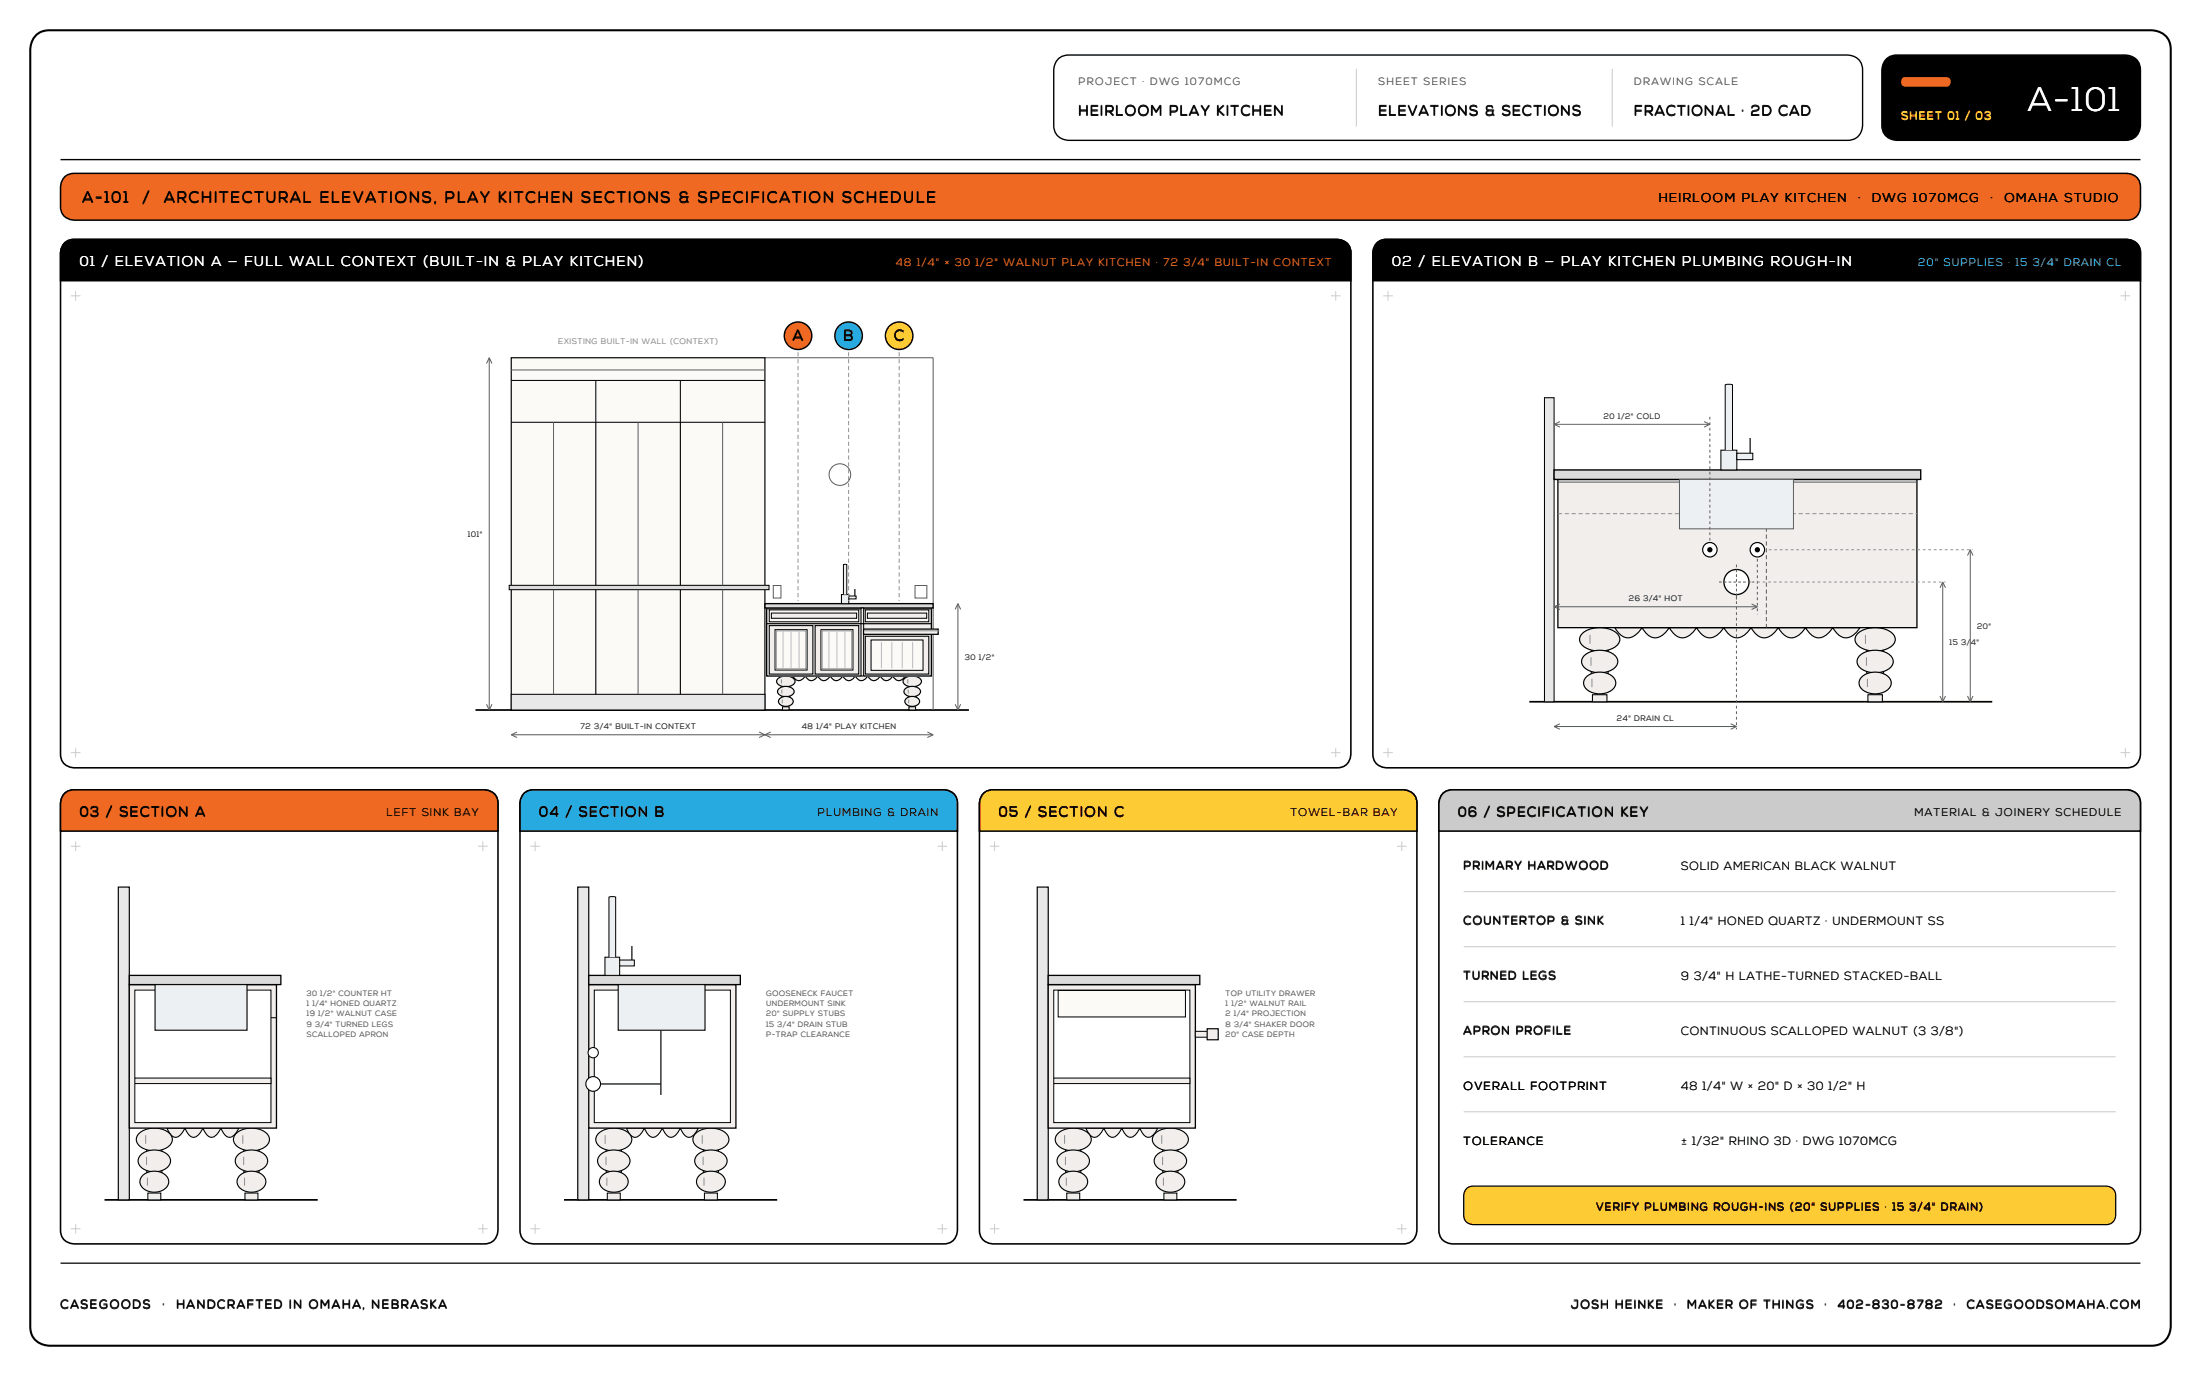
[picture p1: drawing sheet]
<svg xmlns="http://www.w3.org/2000/svg" width="564mm" height="353mm" viewBox="0 0 564 353" stroke-linecap="round" stroke-linejoin="round" font-family="sans-serif">
<path d="M9.5 8.8l.8-.5 1.1-.4 1.3-.1h539a4.8 4.8 0 0 1 5 4.9v327.4a4.8 4.8 0 0 1-5 4.9h-539a4.8 4.8 0 0 1-4.9-4.9v-327.4l.1-1.1a5.1 5.1 0 0 1 1.6-2.8z" fill="#fff" stroke="#000" stroke-width=".53"/>
<path d="M271.4 15.1l1.6-.9 1.1-.1h199.7a3.8 3.8 0 0 1 3.9 3.9v14.1a3.8 3.8 0 0 1-3.9 3.9h-199.7a3.8 3.8 0 0 1-3.9-3.9l.1-14.6a4.3 4.3 0 0 1 1.1-2.4z" fill="#fff" stroke="#000" stroke-width=".35"/>
<path d="M347.8 17.6v14.9M413.5 17.6v14.9" fill="none" stroke="#cbcbcb" stroke-width=".26"/>
<path d="M483.7 15.1l1.6-.9 1.2-.1h58.5a3.8 3.8 0 0 1 3.9 3.9v14.1a3.8 3.8 0 0 1-3.9 3.9h-58.5a3.8 3.8 0 0 1-3.9-3.9v-14.6a4.3 4.3 0 0 1 1.1-2.4z" fill="#000" stroke="#000" stroke-width=".35"/>
<path d="M487.8 20.1l.8-.3h10.6a1.25 1.25 0 0 1 1.1 1.2 1.25 1.25 0 0 1-1.1 1.2h-10.6a1.25 1.25 0 0 1-1.1-.8 1.25 1.25 0 0 1 .3-1.3z" fill="#ef6922"/>
<path d="M15.5 40.9h533.4" fill="none" stroke="#000" stroke-width=".35"/>
<path d="M16.4 45.6l.6-.6 .9-.4 1.1-.2h526.4a3.5 3.5 0 0 1 3.5 3.6v4.9a3.5 3.5 0 0 1-3.5 3.5h-526.4a3.5 3.5 0 0 1-3.5-3.5v-5.1l.2-.9z" fill="#ef6922" stroke="#000" stroke-width=".39"/>
<path d="M15.5 323.9h533.4" fill="none" stroke="#000" stroke-width=".32"/>
<path d="M16.4 62.5l.6-.6 .9-.4 1.1-.1h323.9a3.5 3.5 0 0 1 3.5 3.5v128.4a3.5 3.5 0 0 1-3.5 3.5h-323.9a3.5 3.5 0 0 1-3.5-3.5v-128.4l.2-1.1z" fill="#fff" stroke="#000" stroke-width=".41"/>
<path d="M16.4 62.5l.6-.6 .9-.4 1.1-.1h323.9a3.5 3.5 0 0 1 3.5 3.5v7.1h-330.9v-7.2l.2-1z" fill="#000" stroke="#000" stroke-width=".41"/>
<path d="M18.2 75.8h2.4M19.4 74.6v2.5M341.3 75.8h2.5M342.5 74.6v2.5M18.2 193h2.4M19.4 191.7v2.5M341.3 193h2.5M342.5 191.7v2.5" fill="none" stroke="#cbcbcb" stroke-width=".26"/>
<path d="M352.9 62.5l.7-.6 .8-.4 1.2-.1h189.8a3.5 3.5 0 0 1 3.5 3.5v128.4a3.5 3.5 0 0 1-3.5 3.5h-189.8a3.5 3.5 0 0 1-3.5-3.5v-128.4l.2-1.1z" fill="#fff" stroke="#000" stroke-width=".41"/>
<path d="M352.9 62.5l.7-.6 .8-.4 1.2-.1h189.8a3.5 3.5 0 0 1 3.5 3.5v7.1h-196.8v-7.2l.2-1z" fill="#000" stroke="#000" stroke-width=".41"/>
<path d="M354.7 75.8h2.5M356 74.6v2.5M543.8 75.8h2.5M545 74.6v2.5M354.7 193h2.5M356 191.7v2.5M543.8 193h2.5M545 191.7v2.5" fill="none" stroke="#cbcbcb" stroke-width=".26"/>
<path d="M16.4 203.6l.6-.6 .9-.4 1.1-.1h105.2a3.5 3.5 0 0 1 3.5 3.5v109.4a3.5 3.5 0 0 1-3.5 3.5h-105.2a3.5 3.5 0 0 1-3.5-3.5v-109.4l.2-1.1z" fill="#fff" stroke="#000" stroke-width=".41"/>
<path d="M16.4 203.6l.6-.6 .9-.4 1.1-.1h105.2a3.5 3.5 0 0 1 3.5 3.5v7.1h-112.2v-7.2l.2-1z" fill="#ef6922" stroke="#000" stroke-width=".41"/>
<path d="M18.2 217h2.4M19.4 215.7v2.5M122.6 217h2.5M123.8 215.7v2.5M18.2 315h2.4M19.4 313.8v2.5M122.6 315h2.5M123.8 313.8v2.5" fill="none" stroke="#cbcbcb" stroke-width=".26"/>
<path d="M134.2 203.6l.6-.6 .9-.4 1.2-.1h105.1a3.5 3.5 0 0 1 3.5 3.5v109.4a3.5 3.5 0 0 1-3.5 3.5h-105.1a3.5 3.5 0 0 1-3.6-3.5v-109.4l.2-1.1z" fill="#fff" stroke="#000" stroke-width=".41"/>
<path d="M134.2 203.6l.6-.6 .9-.4 1.2-.1h105.1a3.5 3.5 0 0 1 3.5 3.5v7.1h-112.2l.1-7.2 .1-1z" fill="#27aae0" stroke="#000" stroke-width=".41"/>
<path d="M136 217h2.5M137.2 215.7v2.5M240.4 217h2.5M241.7 215.7v2.5M136 315h2.5M137.2 313.8v2.5M240.4 315h2.5M241.7 313.8v2.5" fill="none" stroke="#cbcbcb" stroke-width=".26"/>
<path d="M252 203.6l.7-.6 .8-.4 1.2-.1h105.1a3.5 3.5 0 0 1 3.6 3.5v109.4a3.5 3.5 0 0 1-3.6 3.5h-105.1a3.5 3.5 0 0 1-3.5-3.5v-109.4l.2-1.1z" fill="#fff" stroke="#000" stroke-width=".41"/>
<path d="M252 203.6l.7-.6 .8-.4 1.2-.1h105.1a3.5 3.5 0 0 1 3.6 3.5v7.1h-112.2v-7.2l.2-1z" fill="#fdcb33" stroke="#000" stroke-width=".41"/>
<path d="M253.8 217h2.5M255.1 215.7v2.5M358.2 217h2.5M359.5 215.7v2.5M253.8 315h2.5M255.1 313.8v2.5M358.2 315h2.5M359.5 313.8v2.5" fill="none" stroke="#cbcbcb" stroke-width=".26"/>
<path d="M121.9 182h126.6" fill="none" stroke="#000" stroke-width=".44"/>
<path d="M131.1 91.7h108.2v90.3" fill="none" stroke="#5c5c5c" stroke-width=".26"/>
<path d="M131.1 91.7h65.1v90.3h-65.1z" fill="#fbfaf7"/>
<path d="M131.1 91.7h65.1v90.3h-65.1z" fill="none" stroke="#000" stroke-width=".3"/>
<path d="M131.1 178h65.1v4h-65.1z" fill="#e8e8e8"/>
<path d="M131.1 178h65.1v4h-65.1z" fill="none" stroke="#000" stroke-width=".26"/>
<path d="M130.6 150.1h66.6v1.1h-66.6z" fill="#dbdbdb"/>
<path d="M131.1 97.5h65.1M152.8 97.5v10.8M174.5 97.5v10.8M131.1 108.3h65.1M130.6 150.1h66.6v1.1h-66.6z" fill="none" stroke="#000" stroke-width=".26"/>
<path d="M131.1 94.9h65.1M142 108.3v41.8M163.6 108.3v41.8M185.3 108.3v41.8M142 151.2v26.8M163.6 151.2v26.8M185.3 151.2v26.8" fill="none" stroke="#5c5c5c" stroke-width=".26"/>
<path d="M152.8 108.3v41.8M174.5 108.3v41.8M152.8 151.2v26.8M174.5 151.2v26.8" fill="none" stroke="#000" stroke-width=".28"/>
<path d="M203.3 173.3h28.9a1.71 1.71 0 0 1-1.6 1.1 1.71 1.71 0 0 1-1.6-1.1 1.71 1.71 0 0 1-1.6 1.1 1.71 1.71 0 0 1-1.7-1.1 1.71 1.71 0 0 1-1.6 1.1 1.71 1.71 0 0 1-1.6-1.1 1.71 1.71 0 0 1-1.6 1.1 1.71 1.71 0 0 1-1.6-1.1 1.71 1.71 0 0 1-1.6 1.1 1.71 1.71 0 0 1-1.6-1.1 1.71 1.71 0 0 1-1.6 1.1 1.71 1.71 0 0 1-1.6-1.1 1.71 1.71 0 0 1-1.6 1.1 1.71 1.71 0 0 1-1.6-1.1 1.71 1.71 0 0 1-1.6 1.1 1.71 1.71 0 0 1-1.6-1.1 1.7 1.7 0 0 1-1.6 1.1 1.7 1.7 0 0 1-1.6-1.1z" fill="#f1eeeb" stroke="#000" stroke-width=".29"/>
<path d="M200.7 181.2h1.7v.8h-1.7z" fill="#f1eeeb"/>
<path d="M200.7 181.2h1.7v.8h-1.7z" fill="none" stroke="#000" stroke-width=".27"/>
<path d="M200.5 175.8h2v.4h-2z" fill="#cbcbcb"/>
<path d="M200.5 175.8h2v.4h-2z" fill="none" stroke="#000" stroke-width=".26"/>
<path d="M200.5 178.3h2v.5h-2z" fill="#cbcbcb"/>
<path d="M200.5 178.3h2v.5h-2z" fill="none" stroke="#000" stroke-width=".26"/>
<path d="M199.5 174a3.2 3.2 0 0 1 4.3 .3 1.48 1.48 0 0 1-1.6 1.7 2.5 2.5 0 0 1-3-1.3z" fill="#f1eeeb" stroke="#000" stroke-width=".3"/>
<path d="M200.4 174.2v1" fill="none" stroke="#8f8f8f" stroke-width=".26"/>
<path d="M199.7 176.6a2.77 2.77 0 0 1 3.9 .3 1.39 1.39 0 0 1-1.5 1.7h-.6a1.67 1.67 0 0 1-2-1.7z" fill="#f1eeeb" stroke="#000" stroke-width=".3"/>
<path d="M200.5 176.8v1" fill="none" stroke="#8f8f8f" stroke-width=".26"/>
<path d="M200 179.1a2.13 2.13 0 0 1 3.4 .7 2.04 2.04 0 0 1-1.9 1.3 2.04 2.04 0 0 1-1.9-1.3z" fill="#f1eeeb" stroke="#000" stroke-width=".3"/>
<path d="M200.6 179.3v1" fill="none" stroke="#8f8f8f" stroke-width=".26"/>
<path d="M233.1 181.2h1.7v.8h-1.7z" fill="#f1eeeb"/>
<path d="M233.1 181.2h1.7v.8h-1.7z" fill="none" stroke="#000" stroke-width=".27"/>
<path d="M232.9 175.8h2v.4h-2z" fill="#cbcbcb"/>
<path d="M232.9 175.8h2v.4h-2z" fill="none" stroke="#000" stroke-width=".26"/>
<path d="M232.9 178.3h2v.5h-2z" fill="#cbcbcb"/>
<path d="M232.9 178.3h2v.5h-2z" fill="none" stroke="#000" stroke-width=".26"/>
<path d="M231.9 174a3.2 3.2 0 0 1 4.3 .3 1.48 1.48 0 0 1-1.6 1.7 2.5 2.5 0 0 1-3-1.3z" fill="#f1eeeb" stroke="#000" stroke-width=".3"/>
<path d="M232.8 174.2v1" fill="none" stroke="#8f8f8f" stroke-width=".26"/>
<path d="M232.1 176.6a2.77 2.77 0 0 1 3.9 .3 1.39 1.39 0 0 1-1.5 1.7h-.6a1.67 1.67 0 0 1-2-1.7z" fill="#f1eeeb" stroke="#000" stroke-width=".3"/>
<path d="M232.9 176.8v1" fill="none" stroke="#8f8f8f" stroke-width=".26"/>
<path d="M232.4 179.1a2.13 2.13 0 0 1 3.4 .7 2.04 2.04 0 0 1-1.9 1.3 2.04 2.04 0 0 1-1.9-1.3z" fill="#f1eeeb" stroke="#000" stroke-width=".3"/>
<path d="M233 179.3v1" fill="none" stroke="#8f8f8f" stroke-width=".26"/>
<path d="M196.6 155.9h42.3v17.4h-42.3z" fill="#f1eeeb"/>
<path d="M196.6 155.9h42.3v17.4h-42.3z" fill="none" stroke="#000" stroke-width=".34"/>
<path d="M196.2 154.8h43.1v1.1h-43.1z" fill="#dbdbdb"/>
<path d="M196.2 154.8h43.1v1.1h-43.1z" fill="none" stroke="#000" stroke-width=".35"/>
<path d="M196.6 156.2h42.3" fill="none" stroke="#5c5c5c" stroke-width=".26"/>
<path d="M220.8 155.9h.7v17.4h-.7z" fill="#f1eeeb"/>
<path d="M220.8 155.9h.7v17.4h-.7z" fill="none" stroke="#000" stroke-width=".26"/>
<path d="M196.6 159.9h42.3" fill="none" stroke="#000" stroke-width=".3"/>
<path d="M197.3 156.4h22.9v3h-22.9z" fill="#fbfaf7"/>
<path d="M197.3 156.4h22.9v3h-22.9z" fill="none" stroke="#000" stroke-width=".26"/>
<path d="M197.8 157.2h21.9v1.3h-21.9z" fill="#f1eeeb"/>
<path d="M197.8 157.2h21.9v1.3h-21.9z" fill="none" stroke="#000" stroke-width=".26"/>
<path d="M197.3 160.4h11.2v12.4h-11.2z" fill="#f1eeeb"/>
<path d="M197.3 160.4h11.2v12.4h-11.2z" fill="none" stroke="#000" stroke-width=".28"/>
<path d="M198.8 161.4h8.2v10.4h-8.2z" fill="#fbfaf7"/>
<path d="M198.8 161.4h8.2v10.4h-8.2z" fill="none" stroke="#000" stroke-width=".26"/>
<path d="M200.8 162v9.3M202.9 162v9.3M204.9 162v9.3" fill="none" stroke="#bdbdbd" stroke-width=".26"/>
<path d="M199.1 161.7h7.6v9.8h-7.6z" fill="none" stroke="#8f8f8f" stroke-width=".26"/>
<path d="M209 160.4h11.2v12.4h-11.2z" fill="#f1eeeb"/>
<path d="M209 160.4h11.2v12.4h-11.2z" fill="none" stroke="#000" stroke-width=".28"/>
<path d="M210.5 161.4h8.2v10.4h-8.2z" fill="#fbfaf7"/>
<path d="M210.5 161.4h8.2v10.4h-8.2z" fill="none" stroke="#000" stroke-width=".26"/>
<path d="M212.6 162v9.3M214.6 162v9.3M216.7 162v9.3" fill="none" stroke="#bdbdbd" stroke-width=".26"/>
<path d="M210.8 161.7h7.6v9.8h-7.6z" fill="none" stroke="#8f8f8f" stroke-width=".26"/>
<path d="M221.9 156.4h16.3v3h-16.3z" fill="#fbfaf7"/>
<path d="M221.9 156.4h16.3v3h-16.3z" fill="none" stroke="#000" stroke-width=".26"/>
<path d="M222.4 157.2h15.3v1.3h-15.3z" fill="#f1eeeb"/>
<path d="M222.4 157.2h15.3v1.3h-15.3z" fill="none" stroke="#000" stroke-width=".26"/>
<path d="M221.9 163.1h16.3v9.7h-16.3z" fill="#f1eeeb"/>
<path d="M221.9 163.1h16.3v9.7h-16.3z" fill="none" stroke="#000" stroke-width=".28"/>
<path d="M223.4 164.1h13.3v7.8h-13.3z" fill="#fbfaf7"/>
<path d="M223.4 164.1h13.3v7.8h-13.3z" fill="none" stroke="#000" stroke-width=".26"/>
<path d="M226 164.6v6.7M228.7 164.6v6.7M231.4 164.6v6.7M234 164.6v6.7" fill="none" stroke="#bdbdbd" stroke-width=".26"/>
<path d="M221.5 161.3h19.1v1.3h-19.1z" fill="#f1eeeb"/>
<path d="M221.5 161.3h19.1v1.3h-19.1z" fill="none" stroke="#000" stroke-width=".32"/>
<path d="M221.6 161.7h19.3" fill="none" stroke="#8f8f8f" stroke-width=".26"/>
<path d="M215.8 152.4h1.9v2.4h-1.9z" fill="#edf0f2"/>
<path d="M215.8 152.4h1.9v2.4h-1.9z" fill="none" stroke="#000" stroke-width=".26"/>
<path d="M217.7 152.8h1.8v.8h-1.8z" fill="#edf0f2"/>
<path d="M217.7 152.8h1.8v.8h-1.8z" fill="none" stroke="#000" stroke-width=".26"/>
<path d="M219.2 151v1.8" fill="none" stroke="#000" stroke-width=".3"/>
<path d="M216.3 144.7h.9v7.7h-.9z" fill="#edf0f2" stroke="#000" stroke-width=".26"/>
<path d="M198.3 150.1h2v3.2h-2z" fill="#fff"/>
<path d="M198.3 150.1h2v3.2h-2z" fill="none" stroke="#5c5c5c" stroke-width=".26"/>
<path d="M234.7 150.1h3v3.2h-3z" fill="#fff"/>
<g fill="none" stroke="#5c5c5c" stroke-width=".26">
<path d="M234.7 150.1h3v3.2h-3z"/>
<circle cx="215.4" cy="121.7" r="2.77"/>
</g>
<path d="M204.7 90.3v63.8" fill="none" stroke="#8f8f8f" stroke-width=".26" stroke-dasharray="1.1 .7" stroke-linecap="butt"/>
<circle cx="204.7" cy="86.1" r="3.5" fill="#ef6922" stroke="#000" stroke-width=".37"/>
<path d="M217.6 90.3v63.8" fill="none" stroke="#8f8f8f" stroke-width=".26" stroke-dasharray="1.1 .7" stroke-linecap="butt"/>
<circle cx="217.6" cy="86.1" r="3.5" fill="#27aae0" stroke="#000" stroke-width=".37"/>
<path d="M230.6 90.3v63.8" fill="none" stroke="#8f8f8f" stroke-width=".26" stroke-dasharray="1.1 .7" stroke-linecap="butt"/>
<circle cx="230.6" cy="86.1" r="3.5" fill="#fdcb33" stroke="#000" stroke-width=".37"/>
<g fill="none" stroke="#5c5c5c" stroke-width=".26">
<path d="M125.5 91.7v90.3M125.5 91.7l-.7 1.5M125.5 91.7l.7 1.5M245.7 154.8v27.2M245.7 154.8l-.7 1.4M245.7 154.8l.7 1.4M124.8 180.6l.7 1.4M126.2 180.6l-.7 1.4M131.1 188.4h108.2M131.1 188.4l1.5 .7M132.6 187.7l-1.5 .7M194.7 187.7l2.9 1.4"/>
<path d="M197.6 187.7l-2.9 1.4M237.8 187.7l1.5 .7M239.3 188.4l-1.5 .7M245 180.6l.7 1.4M246.4 180.6l-.7 1.4"/>
</g>
<path d="M392.2 179.9h118.7" fill="none" stroke="#000" stroke-width=".44"/>
<path d="M396.1 102h2.4v77.9h-2.4z" fill="#e8e8e8"/>
<path d="M396.1 102h2.4v77.9h-2.4z" fill="none" stroke="#000" stroke-width=".26"/>
<path d="M414.1 160.9h62.9a5.3 5.3 0 0 1-3.6 2.6 4.2 4.2 0 0 1-3.4-2.6 5.3 5.3 0 0 1-3.6 2.6 4.2 4.2 0 0 1-3.4-2.6 5.3 5.3 0 0 1-3.6 2.6 4.2 4.2 0 0 1-3.4-2.6 5.3 5.3 0 0 1-3.6 2.6 4.2 4.2 0 0 1-3.3-2.6 5.3 5.3 0 0 1-3.7 2.6 4.2 4.2 0 0 1-3.3-2.6 5.3 5.3 0 0 1-3.7 2.6 4.2 4.2 0 0 1-3.3-2.6 5.3 5.3 0 0 1-3.6 2.6 4.2 4.2 0 0 1-3.4-2.6 5.3 5.3 0 0 1-3.6 2.6 4.2 4.2 0 0 1-3.4-2.6 5.3 5.3 0 0 1-3.6 2.6 4.2 4.2 0 0 1-3.4-2.6z" fill="#f1eeeb" stroke="#000" stroke-width=".29"/>
<path d="M408.4 178.1h3.7v1.8h-3.7z" fill="#f1eeeb"/>
<path d="M408.4 178.1h3.7v1.8h-3.7z" fill="none" stroke="#000" stroke-width=".27"/>
<path d="M408.1 166.2h4.3v1.1h-4.3z" fill="#cbcbcb"/>
<path d="M408.1 166.2h4.3v1.1h-4.3z" fill="none" stroke="#000" stroke-width=".26"/>
<path d="M408.1 171.8h4.3v1.1h-4.3z" fill="#cbcbcb"/>
<path d="M408.1 171.8h4.3v1.1h-4.3z" fill="none" stroke="#000" stroke-width=".26"/>
<path d="M405.8 162.4a7.4 7.4 0 0 1 8.9 0 2.26 2.26 0 0 1-1.1 3.8 7.6 7.6 0 0 1-7.8-.8 1.99 1.99 0 0 1 0-3z" fill="#f1eeeb" stroke="#000" stroke-width=".3"/>
<path d="M407.8 162.8v2.3" fill="none" stroke="#8f8f8f" stroke-width=".26"/>
<path d="M406.4 168a6.3 6.3 0 0 1 8.1 .5 2.17 2.17 0 0 1-1 3.1 6.3 6.3 0 0 1-7.5-.9 1.99 1.99 0 0 1 .4-2.7z" fill="#f1eeeb" stroke="#000" stroke-width=".3"/>
<path d="M408 168.5v2.2" fill="none" stroke="#8f8f8f" stroke-width=".26"/>
<path d="M406.8 173.5a5.2 5.2 0 0 1 7.2 .5 2.57 2.57 0 0 1-2.2 3.7 4.7 4.7 0 0 1-5.6-2 2.09 2.09 0 0 1 .6-2.2z" fill="#f1eeeb" stroke="#000" stroke-width=".3"/>
<path d="M408.3 174v2.2" fill="none" stroke="#8f8f8f" stroke-width=".26"/>
<path d="M479 178.1h3.7v1.8h-3.7z" fill="#f1eeeb"/>
<path d="M479 178.1h3.7v1.8h-3.7z" fill="none" stroke="#000" stroke-width=".27"/>
<path d="M478.7 166.2h4.3v1.1h-4.3z" fill="#cbcbcb"/>
<path d="M478.7 166.2h4.3v1.1h-4.3z" fill="none" stroke="#000" stroke-width=".26"/>
<path d="M478.7 171.8h4.3v1.1h-4.3z" fill="#cbcbcb"/>
<path d="M478.7 171.8h4.3v1.1h-4.3z" fill="none" stroke="#000" stroke-width=".26"/>
<path d="M476.4 162.4a7.4 7.4 0 0 1 8.9 0 2.26 2.26 0 0 1-1.1 3.8 7.6 7.6 0 0 1-7.8-.8 1.99 1.99 0 0 1 0-3z" fill="#f1eeeb" stroke="#000" stroke-width=".3"/>
<path d="M478.4 162.8v2.3" fill="none" stroke="#8f8f8f" stroke-width=".26"/>
<path d="M477 168a6.3 6.3 0 0 1 8.2 .5 2.17 2.17 0 0 1-1 3.1 6.3 6.3 0 0 1-7.6-.9 1.99 1.99 0 0 1 .4-2.7z" fill="#f1eeeb" stroke="#000" stroke-width=".3"/>
<path d="M478.6 168.5v2.2" fill="none" stroke="#8f8f8f" stroke-width=".26"/>
<path d="M477.5 173.5a5.2 5.2 0 0 1 7.2 .5 2.57 2.57 0 0 1-2.2 3.7 4.7 4.7 0 0 1-5.7-2 2.09 2.09 0 0 1 .7-2.2z" fill="#f1eeeb" stroke="#000" stroke-width=".3"/>
<path d="M478.9 174v2.2" fill="none" stroke="#8f8f8f" stroke-width=".26"/>
<path d="M399.5 122.9h92.1v38h-92.1z" fill="#f1eeeb"/>
<path d="M399.5 122.9h92.1v38h-92.1z" fill="none" stroke="#000" stroke-width=".34"/>
<path d="M398.5 120.5h94.1v2.4h-94.1z" fill="#dbdbdb"/>
<path d="M398.5 120.5h94.1v2.4h-94.1z" fill="none" stroke="#000" stroke-width=".35"/>
<path d="M399.5 123.6h92.1" fill="none" stroke="#5c5c5c" stroke-width=".26"/>
<path d="M453 122.9v38" fill="none" stroke="#5c5c5c" stroke-width=".26" stroke-dasharray="1.1 .7" stroke-linecap="butt"/>
<path d="M399.5 131.7h92.1" fill="none" stroke="#8f8f8f" stroke-width=".26" stroke-dasharray="1.1 .7" stroke-linecap="butt"/>
<path d="M430.7 122.9h29.2v12.7h-29.2z" fill="#edf0f2"/>
<path d="M430.7 122.9h29.2v12.7h-29.2z" fill="none" stroke="#5c5c5c" stroke-width=".26"/>
<circle cx="438.5" cy="140.9" r="1.85" fill="#fff" stroke="#000" stroke-width=".3"/>
<circle cx="438.5" cy="140.9" r=".68" fill="#000"/>
<circle cx="450.7" cy="140.9" r="1.85" fill="#fff" stroke="#000" stroke-width=".3"/>
<circle cx="450.7" cy="140.9" r=".68" fill="#000"/>
<circle cx="445.3" cy="149.2" r="3.2" fill="#fff" stroke="#000" stroke-width=".34"/>
<path d="M440.8 149.2h9M445.3 144.7v9" fill="none" stroke="#5c5c5c" stroke-width=".26" stroke-dasharray=".7 .5" stroke-linecap="butt"/>
<path d="M441.3 115.4h4.1v5.1h-4.1z" fill="#edf0f2"/>
<path d="M441.3 115.4h4.1v5.1h-4.1z" fill="none" stroke="#000" stroke-width=".26"/>
<path d="M445.4 116.2h4.1v1.7h-4.1z" fill="#edf0f2"/>
<path d="M445.4 116.2h4.1v1.7h-4.1z" fill="none" stroke="#000" stroke-width=".26"/>
<path d="M448.8 112.3v3.9" fill="none" stroke="#000" stroke-width=".3"/>
<path d="M442.4 98.7l.8-.2 1.1 .2v16.7h-1.9z" fill="#edf0f2" stroke="#000" stroke-width=".26"/>
<path d="M438.5 138.6v-31.8M445.3 152.7v34.3M450.7 143.3v14.2" fill="none" stroke="#5c5c5c" stroke-width=".26" stroke-dasharray=".7 .7" stroke-linecap="butt"/>
<g fill="none" stroke="#5c5c5c" stroke-width=".26">
<path d="M398.5 108.8h40M398.5 108.8l1.5 .7M400 108.1l-1.5 .7M437 108.1l1.5 .7M438.5 108.8l-1.5 .7M398.5 155.6h52.2M398.5 155.6l1.5 .7M400 154.9l-1.5 .7M449.2 154.9l1.5 .7M450.7 155.6l-1.5 .7M498.2 149.2v30.7M498.2 149.2l-.7 1.5"/>
<path d="M498.2 149.2l.7 1.5M505.3 140.9v39M505.3 140.9l-.7 1.5M505.3 140.9l.7 1.5M497.5 178.4l.7 1.5M498.9 178.4l-.7 1.5M504.6 178.4l.7 1.5M506 178.4l-.7 1.5M398.5 186.3h46.8M398.5 186.3l1.5 .7M400 185.6l-1.5 .7M443.8 185.6l1.5 .7"/>
<path d="M445.3 186.3l-1.5 .7"/>
</g>
<path d="M449.2 149.2h49.7M453.6 140.9h52.4" fill="none" stroke="#8f8f8f" stroke-width=".26" stroke-dasharray=".7 .7" stroke-linecap="butt"/>
<path d="M26.8 307.6h54.7" fill="none" stroke="#000" stroke-width=".44"/>
<path d="M30.3 227.4h2.9v80.2h-2.9z" fill="#e8e8e8"/>
<path d="M30.3 227.4h2.9v80.2h-2.9z" fill="none" stroke="#000" stroke-width=".3"/>
<path d="M42.8 289.2h18.4l-.4 .9a1.88 1.88 0 0 1-1.7 1.4 1.88 1.88 0 0 1-1.8-1.1l-.7-1.2-.4 .9a1.88 1.88 0 0 1-1.7 1.4 1.88 1.88 0 0 1-1.8-1.1l-.7-1.2-.4 .9a1.88 1.88 0 0 1-1.7 1.4 1.88 1.88 0 0 1-1.9-1.1l-.6-1.2-.4 .9a1.88 1.88 0 0 1-1.7 1.4 1.88 1.88 0 0 1-1.9-1.1z" fill="#f1eeeb" stroke="#000" stroke-width=".28"/>
<path d="M37.9 305.9h3.3v1.7h-3.3z" fill="#f1eeeb"/>
<path d="M37.9 305.9h3.3v1.7h-3.3z" fill="none" stroke="#000" stroke-width=".26"/>
<path d="M37.6 294.4h3.9v1h-3.9z" fill="#cbcbcb"/>
<path d="M37.6 294.4h3.9v1h-3.9z" fill="none" stroke="#000" stroke-width=".26"/>
<path d="M37.6 299.8h3.9v1h-3.9z" fill="#cbcbcb"/>
<path d="M37.6 299.8h3.9v1h-3.9z" fill="none" stroke="#000" stroke-width=".26"/>
<path d="M35.7 290.5a6.2 6.2 0 0 1 8.1 .5 2.38 2.38 0 0 1-1.6 3.6 6.2 6.2 0 0 1-6.9-1.3 2.03 2.03 0 0 1 .4-2.8z" fill="#f1eeeb" stroke="#000" stroke-width=".29"/>
<path d="M37.4 291v2.2" fill="none" stroke="#8f8f8f" stroke-width=".26"/>
<path d="M36.1 296.1a5.3 5.3 0 0 1 7.3 .4 2.33 2.33 0 0 1-1.5 3.5 5.3 5.3 0 0 1-6.2-1.3 2.04 2.04 0 0 1 .4-2.6z" fill="#f1eeeb" stroke="#000" stroke-width=".29"/>
<path d="M37.6 296.6v2.1" fill="none" stroke="#8f8f8f" stroke-width=".26"/>
<path d="M36.5 301.5a4.2 4.2 0 0 1 6.7 .9 2.85 2.85 0 0 1-2.9 3.2 3.6 3.6 0 0 1-4.4-2.6l.1-.6z" fill="#f1eeeb" stroke="#000" stroke-width=".29"/>
<path d="M37.8 301.9v2.1" fill="none" stroke="#8f8f8f" stroke-width=".26"/>
<path d="M62.8 305.9h3.3v1.7h-3.3z" fill="#f1eeeb"/>
<path d="M62.8 305.9h3.3v1.7h-3.3z" fill="none" stroke="#000" stroke-width=".26"/>
<path d="M62.5 294.4h3.9v1h-3.9z" fill="#cbcbcb"/>
<path d="M62.5 294.4h3.9v1h-3.9z" fill="none" stroke="#000" stroke-width=".26"/>
<path d="M62.5 299.8h3.9v1h-3.9z" fill="#cbcbcb"/>
<path d="M62.5 299.8h3.9v1h-3.9z" fill="none" stroke="#000" stroke-width=".26"/>
<path d="M60.7 290.5a6.2 6.2 0 0 1 8 .5 2.38 2.38 0 0 1-1.6 3.6 6.2 6.2 0 0 1-6.9-1.3 2.03 2.03 0 0 1 .5-2.8z" fill="#f1eeeb" stroke="#000" stroke-width=".29"/>
<path d="M62.3 291v2.2" fill="none" stroke="#8f8f8f" stroke-width=".26"/>
<path d="M61 296.1a5.3 5.3 0 0 1 7.3 .4 2.33 2.33 0 0 1-1.5 3.5 5.3 5.3 0 0 1-6.1-1.3 2.04 2.04 0 0 1 .3-2.6z" fill="#f1eeeb" stroke="#000" stroke-width=".29"/>
<path d="M62.5 296.6v2.1" fill="none" stroke="#8f8f8f" stroke-width=".26"/>
<path d="M61.4 301.5a4.2 4.2 0 0 1 6.7 .9 2.85 2.85 0 0 1-2.9 3.2 3.6 3.6 0 0 1-4.4-2.6l.1-.6z" fill="#f1eeeb" stroke="#000" stroke-width=".29"/>
<path d="M62.7 301.9v2.1" fill="none" stroke="#8f8f8f" stroke-width=".26"/>
<path d="M33.2 252.4h37.7v36.8h-37.7z" fill="#f1eeeb"/>
<path d="M33.2 252.4h37.7v36.8h-37.7z" fill="none" stroke="#000" stroke-width=".34"/>
<path d="M34.6 253.8h34.9v34h-34.9z" fill="#fff"/>
<path d="M34.6 253.8h34.9v34h-34.9z" fill="none" stroke="#000" stroke-width=".26"/>
<path d="M33.2 250.1h38.8v2.3h-38.8z" fill="#dbdbdb"/>
<path d="M33.2 250.1h38.8v2.3h-38.8z" fill="none" stroke="#000" stroke-width=".34"/>
<path d="M39.8 252.4h23.6v11.7h-23.6z" fill="#edf0f2"/>
<path d="M39.8 252.4h23.6v11.7h-23.6z" fill="none" stroke="#000" stroke-width=".28"/>
<path d="M34.6 276.4h34.9v1.4h-34.9z" fill="#f1eeeb"/>
<path d="M34.6 276.4h34.9v1.4h-34.9zM69.5 260.9h1.4" fill="none" stroke="#000" stroke-width=".26"/>
<path d="M144.6 307.6h54.7" fill="none" stroke="#000" stroke-width=".44"/>
<path d="M148.2 227.4h2.8v80.2h-2.8z" fill="#e8e8e8"/>
<path d="M148.2 227.4h2.8v80.2h-2.8z" fill="none" stroke="#000" stroke-width=".3"/>
<path d="M160.6 289.2h18.5l-.5 .9a1.88 1.88 0 0 1-1.6 1.4 1.88 1.88 0 0 1-1.9-1.1l-.6-1.2-.5 .9a1.88 1.88 0 0 1-1.6 1.4 1.88 1.88 0 0 1-1.9-1.1l-.6-1.2-.5 .9a1.88 1.88 0 0 1-1.6 1.4 1.88 1.88 0 0 1-1.9-1.1l-.7-1.2-.4 .9a1.88 1.88 0 0 1-1.7 1.4 1.88 1.88 0 0 1-1.8-1.1z" fill="#f1eeeb" stroke="#000" stroke-width=".28"/>
<path d="M155.7 305.9h3.4v1.7h-3.4z" fill="#f1eeeb"/>
<path d="M155.7 305.9h3.4v1.7h-3.4z" fill="none" stroke="#000" stroke-width=".26"/>
<path d="M155.5 294.4h3.8v1h-3.8z" fill="#cbcbcb"/>
<path d="M155.5 294.4h3.8v1h-3.8z" fill="none" stroke="#000" stroke-width=".26"/>
<path d="M155.5 299.8h3.8v1h-3.8z" fill="#cbcbcb"/>
<path d="M155.5 299.8h3.8v1h-3.8z" fill="none" stroke="#000" stroke-width=".26"/>
<path d="M153.6 290.5a6.2 6.2 0 0 1 8.1 .5 2.38 2.38 0 0 1-1.7 3.6 6.2 6.2 0 0 1-6.9-1.3 2.03 2.03 0 0 1 .5-2.8z" fill="#f1eeeb" stroke="#000" stroke-width=".29"/>
<path d="M155.2 291v2.2" fill="none" stroke="#8f8f8f" stroke-width=".26"/>
<path d="M154 296.1a5.3 5.3 0 0 1 7.2 .4 2.33 2.33 0 0 1-1.5 3.5 5.3 5.3 0 0 1-6.1-1.3 2.04 2.04 0 0 1 .4-2.6z" fill="#f1eeeb" stroke="#000" stroke-width=".29"/>
<path d="M155.4 296.6v2.1" fill="none" stroke="#8f8f8f" stroke-width=".26"/>
<path d="M154.3 301.5a4.2 4.2 0 0 1 6.7 .9 2.85 2.85 0 0 1-2.9 3.2 3.6 3.6 0 0 1-4.4-2.6l.1-.6z" fill="#f1eeeb" stroke="#000" stroke-width=".29"/>
<path d="M155.6 301.9v2.1" fill="none" stroke="#8f8f8f" stroke-width=".26"/>
<path d="M180.6 305.9h3.4v1.7h-3.4z" fill="#f1eeeb"/>
<path d="M180.6 305.9h3.4v1.7h-3.4z" fill="none" stroke="#000" stroke-width=".26"/>
<path d="M180.4 294.4h3.9v1h-3.9z" fill="#cbcbcb"/>
<path d="M180.4 294.4h3.9v1h-3.9z" fill="none" stroke="#000" stroke-width=".26"/>
<path d="M180.4 299.8h3.9v1h-3.9z" fill="#cbcbcb"/>
<path d="M180.4 299.8h3.9v1h-3.9z" fill="none" stroke="#000" stroke-width=".26"/>
<path d="M178.5 290.5a6.2 6.2 0 0 1 8.1 .5 2.38 2.38 0 0 1-1.7 3.6 6.2 6.2 0 0 1-6.8-1.3 2.03 2.03 0 0 1 .4-2.8z" fill="#f1eeeb" stroke="#000" stroke-width=".29"/>
<path d="M180.1 291v2.2" fill="none" stroke="#8f8f8f" stroke-width=".26"/>
<path d="M178.9 296.1a5.3 5.3 0 0 1 7.2 .4 2.33 2.33 0 0 1-1.5 3.5 5.3 5.3 0 0 1-6.1-1.3 2.04 2.04 0 0 1 .4-2.6z" fill="#f1eeeb" stroke="#000" stroke-width=".29"/>
<path d="M180.3 296.6v2.1" fill="none" stroke="#8f8f8f" stroke-width=".26"/>
<path d="M179.2 301.5a4.2 4.2 0 0 1 6.7 .9 2.85 2.85 0 0 1-2.8 3.2 3.6 3.6 0 0 1-4.5-2.6l.1-.6z" fill="#f1eeeb" stroke="#000" stroke-width=".29"/>
<path d="M180.5 301.9v2.1" fill="none" stroke="#8f8f8f" stroke-width=".26"/>
<path d="M151 252.4h37.7v36.8h-37.7z" fill="#f1eeeb"/>
<path d="M151 252.4h37.7v36.8h-37.7z" fill="none" stroke="#000" stroke-width=".34"/>
<path d="M152.4 253.8h34.9v34h-34.9z" fill="#fff"/>
<path d="M152.4 253.8h34.9v34h-34.9z" fill="none" stroke="#000" stroke-width=".26"/>
<path d="M151 250.1h38.9v2.3h-38.9z" fill="#dbdbdb"/>
<path d="M151 250.1h38.9v2.3h-38.9z" fill="none" stroke="#000" stroke-width=".34"/>
<path d="M155.1 245.4h3.8v4.7h-3.8z" fill="#edf0f2"/>
<path d="M155.1 245.4h3.8v4.7h-3.8z" fill="none" stroke="#000" stroke-width=".26"/>
<path d="M158.9 246.1h3.8v1.6h-3.8z" fill="#edf0f2"/>
<path d="M158.9 246.1h3.8v1.6h-3.8z" fill="none" stroke="#000" stroke-width=".26"/>
<path d="M162 242.5v3.6" fill="none" stroke="#000" stroke-width=".3"/>
<path d="M156.2 230l.7-.1 1 .1v15.4h-1.7z" fill="#edf0f2" stroke="#000" stroke-width=".26"/>
<path d="M158.5 252.4h22.3v11.7h-22.3z" fill="#edf0f2"/>
<path d="M158.5 252.4h22.3v11.7h-22.3z" fill="none" stroke="#000" stroke-width=".28"/>
<path d="M151 277.9h18.5M169.5 264.1v16.6" fill="none" stroke="#242424" stroke-width=".35"/>
<circle cx="152.1" cy="277.9" r="1.89" fill="#fff" stroke="#000" stroke-width=".28"/>
<circle cx="152.1" cy="269.9" r="1.32" fill="#fff" stroke="#000" stroke-width=".26"/>
<path d="M262.5 307.6h54.6" fill="none" stroke="#000" stroke-width=".44"/>
<path d="M266 227.4h2.8v80.2h-2.8z" fill="#e8e8e8"/>
<path d="M266 227.4h2.8v80.2h-2.8z" fill="none" stroke="#000" stroke-width=".3"/>
<path d="M278.5 289.2h18.4l-.5 .9a1.88 1.88 0 0 1-1.6 1.4 1.88 1.88 0 0 1-1.9-1.1l-.6-1.2-.5 .9a1.88 1.88 0 0 1-1.6 1.4 1.88 1.88 0 0 1-1.9-1.1l-.6-1.2-.5 .9a1.88 1.88 0 0 1-1.6 1.4 1.88 1.88 0 0 1-1.9-1.1l-.6-1.2-.5 .9a1.88 1.88 0 0 1-1.6 1.4 1.88 1.88 0 0 1-1.9-1.1z" fill="#f1eeeb" stroke="#000" stroke-width=".28"/>
<path d="M273.6 305.9h3.3v1.7h-3.3z" fill="#f1eeeb"/>
<path d="M273.6 305.9h3.3v1.7h-3.3z" fill="none" stroke="#000" stroke-width=".26"/>
<path d="M273.3 294.4h3.9v1h-3.9z" fill="#cbcbcb"/>
<path d="M273.3 294.4h3.9v1h-3.9z" fill="none" stroke="#000" stroke-width=".26"/>
<path d="M273.3 299.8h3.9v1h-3.9z" fill="#cbcbcb"/>
<path d="M273.3 299.8h3.9v1h-3.9z" fill="none" stroke="#000" stroke-width=".26"/>
<path d="M271.4 290.5a6.2 6.2 0 0 1 8.1 .5 2.38 2.38 0 0 1-1.7 3.6 6.2 6.2 0 0 1-6.8-1.3 2.03 2.03 0 0 1 .4-2.8z" fill="#f1eeeb" stroke="#000" stroke-width=".29"/>
<path d="M273 291v2.2" fill="none" stroke="#8f8f8f" stroke-width=".26"/>
<path d="M271.8 296.1a5.3 5.3 0 0 1 7.3 .4 2.33 2.33 0 0 1-1.5 3.5 5.3 5.3 0 0 1-6.2-1.3 2.04 2.04 0 0 1 .4-2.6z" fill="#f1eeeb" stroke="#000" stroke-width=".29"/>
<path d="M273.2 296.6v2.1" fill="none" stroke="#8f8f8f" stroke-width=".26"/>
<path d="M272.2 301.5a4.2 4.2 0 0 1 6.7 .9 2.85 2.85 0 0 1-2.9 3.2 3.6 3.6 0 0 1-4.5-2.6l.1-.6z" fill="#f1eeeb" stroke="#000" stroke-width=".29"/>
<path d="M273.5 301.9v2.1" fill="none" stroke="#8f8f8f" stroke-width=".26"/>
<path d="M298.5 305.9h3.3v1.7h-3.3z" fill="#f1eeeb"/>
<path d="M298.5 305.9h3.3v1.7h-3.3z" fill="none" stroke="#000" stroke-width=".26"/>
<path d="M298.2 294.4h3.9v1h-3.9z" fill="#cbcbcb"/>
<path d="M298.2 294.4h3.9v1h-3.9z" fill="none" stroke="#000" stroke-width=".26"/>
<path d="M298.2 299.8h3.9v1h-3.9z" fill="#cbcbcb"/>
<path d="M298.2 299.8h3.9v1h-3.9z" fill="none" stroke="#000" stroke-width=".26"/>
<path d="M296.3 290.5a6.2 6.2 0 0 1 8.1 .5 2.38 2.38 0 0 1-1.7 3.6 6.2 6.2 0 0 1-6.8-1.3 2.03 2.03 0 0 1 .4-2.8z" fill="#f1eeeb" stroke="#000" stroke-width=".29"/>
<path d="M297.9 291v2.2" fill="none" stroke="#8f8f8f" stroke-width=".26"/>
<path d="M296.7 296.1a5.3 5.3 0 0 1 7.3 .4 2.33 2.33 0 0 1-1.5 3.5 5.3 5.3 0 0 1-6.2-1.3 2.04 2.04 0 0 1 .4-2.6z" fill="#f1eeeb" stroke="#000" stroke-width=".29"/>
<path d="M298.1 296.6v2.1" fill="none" stroke="#8f8f8f" stroke-width=".26"/>
<path d="M297.1 301.5a4.2 4.2 0 0 1 6.7 .9 2.85 2.85 0 0 1-2.9 3.2 3.6 3.6 0 0 1-4.5-2.6l.1-.6z" fill="#f1eeeb" stroke="#000" stroke-width=".29"/>
<path d="M298.4 301.9v2.1" fill="none" stroke="#8f8f8f" stroke-width=".26"/>
<path d="M268.8 252.4h37.8v36.8h-37.8z" fill="#f1eeeb"/>
<path d="M268.8 252.4h37.8v36.8h-37.8z" fill="none" stroke="#000" stroke-width=".34"/>
<path d="M270.2 253.8h34.9v34h-34.9z" fill="#fff"/>
<path d="M270.2 253.8h34.9v34h-34.9z" fill="none" stroke="#000" stroke-width=".26"/>
<path d="M268.8 250.1h38.9v2.3h-38.9z" fill="#dbdbdb"/>
<path d="M268.8 250.1h38.9v2.3h-38.9z" fill="none" stroke="#000" stroke-width=".34"/>
<path d="M271.4 253.9h32.6v6.8h-32.6z" fill="#fbfaf7"/>
<path d="M271.4 253.9h32.6v6.8h-32.6z" fill="none" stroke="#000" stroke-width=".26"/>
<path d="M306.6 264.4h4.1v1.5h-4.1z" fill="#f1eeeb"/>
<path d="M306.6 264.4h4.1v1.5h-4.1z" fill="none" stroke="#000" stroke-width=".26"/>
<path d="M309.6 263.8h2.8v2.8h-2.8z" fill="#f1eeeb"/>
<path d="M309.6 263.8h2.8v2.8h-2.8z" fill="none" stroke="#000" stroke-width=".3"/>
<path d="M270.2 276.4h34.9v1.4h-34.9z" fill="#f1eeeb"/>
<path d="M270.2 276.4h34.9v1.4h-34.9z" fill="none" stroke="#000" stroke-width=".26"/>
<path d="M369.9 203.6l.6-.6 .9-.4 1.1-.1h172.9a3.5 3.5 0 0 1 3.5 3.5v109.4a3.5 3.5 0 0 1-3.5 3.5h-172.9a3.5 3.5 0 0 1-3.5-3.5v-109.4l.2-1.1z" fill="#fff" stroke="#000" stroke-width=".41"/>
<path d="M369.9 203.6l.6-.6 .9-.4 1.1-.1h172.9a3.5 3.5 0 0 1 3.5 3.5v7.1h-179.9v-7.2l.2-1z" fill="#cbcbcb" stroke="#000" stroke-width=".41"/>
<path d="M375.4 228.6h167.2M375.4 242.7h167.2M375.4 256.8h167.2M375.4 270.9h167.2M375.4 285h167.2" fill="none" stroke="#cbcbcb" stroke-width=".26"/>
<path d="M376.3 304.6l.6-.4 .9-.1h162.4a2.37 2.37 0 0 1 2.4 2.5v5a2.37 2.37 0 0 1-2.5 2.4h-162.4a2.37 2.37 0 0 1-2.3-2.5v-5.1a2.69 2.69 0 0 1 .9-1.8z" fill="#fdcb33" stroke="#000" stroke-width=".32"/>
<text font-size="8.6" fill="#fff" x="520.1" y="28.6">A-101</text>
<g font-size="4">
<text x="21.2" y="51.9">A-101</text>
<text x="36.7" y="51.9">/</text>
<text x="42.1" y="51.9">ARCHITECTURAL ELEVATIONS, PLAY KITCHEN SECTIONS &amp; SPECIFICATION SCHEDULE</text>
</g>
<g font-size="3.8">
<text x="203.3" y="87.3">A</text>
<text x="216.3" y="87.3">B</text>
<text x="229.3" y="87.3">C</text>
</g>
<g font-size="3.7">
<text x="276.6" y="29.6">HEIRLOOM PLAY KITCHEN</text>
<text x="353.5" y="29.6">ELEVATIONS &amp; SECTIONS</text>
<text x="419.1" y="29.6">FRACTIONAL · 2D CAD</text>
</g>
<g font-size="3.6" fill="#fff">
<text x="20.5" y="68.3">01 / ELEVATION A — FULL WALL CONTEXT (BUILT-IN &amp; PLAY KITCHEN)</text>
<text x="357" y="68.3">02 / ELEVATION B — PLAY KITCHEN PLUMBING ROUGH-IN</text>
</g>
<g font-size="3.6">
<text x="20.5" y="209.4">03 / SECTION A</text>
<text x="138.3" y="209.4">04 / SECTION B</text>
<text x="256.1" y="209.4">05 / SECTION C</text>
</g>
<text font-size="3.5" x="373.9" y="209.4">06 / SPECIFICATION KEY</text>
<g font-size="3.2">
<text x="425.4" y="51.8">HEIRLOOM PLAY KITCHEN</text>
<text x="476.5" y="51.8">·</text>
<text x="480.1" y="51.8">DWG 1070MCG</text>
<text x="510.4" y="51.8">·</text>
<text x="514" y="51.8">OMAHA STUDIO</text>
</g>
<g font-size="3.1">
<text x="15.5" y="335.5">CASEGOODS</text>
<text x="41.6" y="335.5">·</text>
<text x="45.2" y="335.5">HANDCRAFTED IN OMAHA, NEBRASKA</text>
</g>
<g font-size="3">
<text x="375.4" y="223">PRIMARY HARDWOOD</text>
<text x="431.1" y="223">SOLID AMERICAN BLACK WALNUT</text>
<text x="375.4" y="237.1">COUNTERTOP &amp; SINK</text>
<text x="431.1" y="237.1">1</text>
<text x="433.4" y="237.1">1/4&quot; HONED QUARTZ · UNDERMOUNT SS</text>
<text x="375.4" y="251.2">TURNED LEGS</text>
<text x="431.1" y="251.2">9</text>
<text x="434.4" y="251.2">3/4&quot; H LATHE-TURNED STACKED-BALL</text>
<text x="375.4" y="265.3">APRON PROFILE</text>
<text x="431.1" y="265.3">CONTINUOUS SCALLOPED WALNUT (3</text>
<text x="495.2" y="265.3">3/8&quot;)</text>
<text x="375.4" y="279.4">OVERALL FOOTPRINT</text>
<text x="431.1" y="279.4">48</text>
<text x="436.6" y="279.4">1/4&quot; W × 20&quot; D × 30</text>
<text x="468.9" y="279.4">1/2&quot; H</text>
<text x="375.4" y="293.5">TOLERANCE</text>
<text x="431.1" y="293.5">± 1/32&quot; RHINO 3D · DWG 1070MCG</text>
<text x="402.9" y="335.5">JOSH HEINKE</text>
<text x="429.3" y="335.5">·</text>
<text x="432.7" y="335.5">MAKER OF THINGS</text>
<text x="467.9" y="335.5">·</text>
<text x="471.3" y="335.5">402-830-8782</text>
<text x="501" y="335.5">·</text>
<text x="504.4" y="335.5">CASEGOODSOMAHA.COM</text>
</g>
<text font-size="2.9" fill="#fdcb33" x="487.5" y="30.7">SHEET 01 / 03</text>
<g font-size="2.8" fill="#ef6922">
<text x="229.7" y="68.2">48</text>
<text x="235.1" y="68.2">1/4&quot; × 30</text>
<text x="250.2" y="68.2">1/2&quot; WALNUT PLAY KITCHEN · 72</text>
<text x="303.5" y="68.2">3/4&quot; BUILT-IN CONTEXT</text>
</g>
<g font-size="2.8" fill="#27aae0">
<text x="491.9" y="68.2">20&quot; SUPPLIES · 15</text>
<text x="521.3" y="68.2">3/4&quot; DRAIN CL</text>
</g>
<g font-size="2.8">
<text x="99.1" y="209.3">LEFT SINK BAY</text>
<text x="209.7" y="209.3">PLUMBING &amp; DRAIN</text>
<text x="330.9" y="209.3">TOWEL-BAR BAY</text>
<text x="491" y="209.3">MATERIAL &amp; JOINERY SCHEDULE</text>
<text x="409.4" y="310.4">VERIFY PLUMBING ROUGH-INS (20&quot; SUPPLIES · 15</text>
<text x="489.7" y="310.4">3/4&quot; DRAIN)</text>
</g>
<g font-size="2.7" fill="#5a5a5a">
<text x="276.6" y="21.9">PROJECT · DWG 1070MCG</text>
<text x="353.5" y="21.9">SHEET SERIES</text>
<text x="419.1" y="21.9">DRAWING SCALE</text>
</g>
<text font-size="2" fill="#8f8f8f" x="143.2" y="88.2">EXISTING BUILT-IN WALL (CONTEXT)</text>
<g font-size="2" fill="#242424">
<text x="411.3" y="107.4">20</text>
<text x="414.9" y="107.4">1/2&quot; COLD</text>
<text x="120" y="137.6">101&quot;</text>
<text x="417.7" y="154.1">26</text>
<text x="421.4" y="154.1">3/4&quot; HOT</text>
<text x="507" y="161.1">20&quot;</text>
<text x="500" y="165.3">15</text>
<text x="503" y="165.3">3/</text>
<text x="505.4" y="165.3">4&quot;</text>
<text x="247.4" y="169.1">30</text>
<text x="251" y="169.1">1/2&quot;</text>
<text x="414.7" y="184.9">24&quot; DRAIN CL</text>
<text x="148.8" y="187">72</text>
<text x="152.4" y="187">3/4&quot; BUILT-IN CONTEXT</text>
<text x="205.7" y="187">48</text>
<text x="209.4" y="187">1/4&quot; PLAY KITCHEN</text>
</g>
<g font-size="1.9" fill="#5c5c5c">
<text x="78.7" y="255.3">30</text>
<text x="78.7" y="257.9">1</text>
<text x="80.1" y="257.9">1/4&quot; HONED QUARTZ</text>
<text x="82.1" y="255.3">1/2&quot; COUNTER HT</text>
<text x="196.5" y="255.3">GOOSENECK FAUCET</text>
<text x="196.5" y="257.9">UNDERMOUNT SINK</text>
<text x="314.3" y="255.3">TOP UTILITY DRAWER</text>
<text x="314.3" y="257.9">1</text>
<text x="315.8" y="257.9">1/2&quot; WALNUT RAIL</text>
<text x="78.7" y="260.6">19</text>
<text x="78.7" y="263.3">9</text>
<text x="80.8" y="263.3">3/4&quot; TURNED LEGS</text>
<text x="81.6" y="260.6">1/2&quot; WALNUT CASE</text>
<text x="196.5" y="260.6">20&quot; SUPPLY STUBS</text>
<text x="196.5" y="263.3">15</text>
<text x="199.4" y="263.3">3/4&quot; DRAIN STUB</text>
<text x="314.3" y="260.6">2</text>
<text x="314.3" y="263.3">8</text>
<text x="316.4" y="260.6">1/4&quot; PROJECTION</text>
<text x="316.5" y="263.3">3/4&quot; SHAKER DOOR</text>
<text x="78.7" y="266">SCALLOPED APRON</text>
<text x="196.5" y="266">P-TRAP CLEARANCE</text>
<text x="314.3" y="266">20&quot; CASE DEPTH</text>
</g>
</svg>
